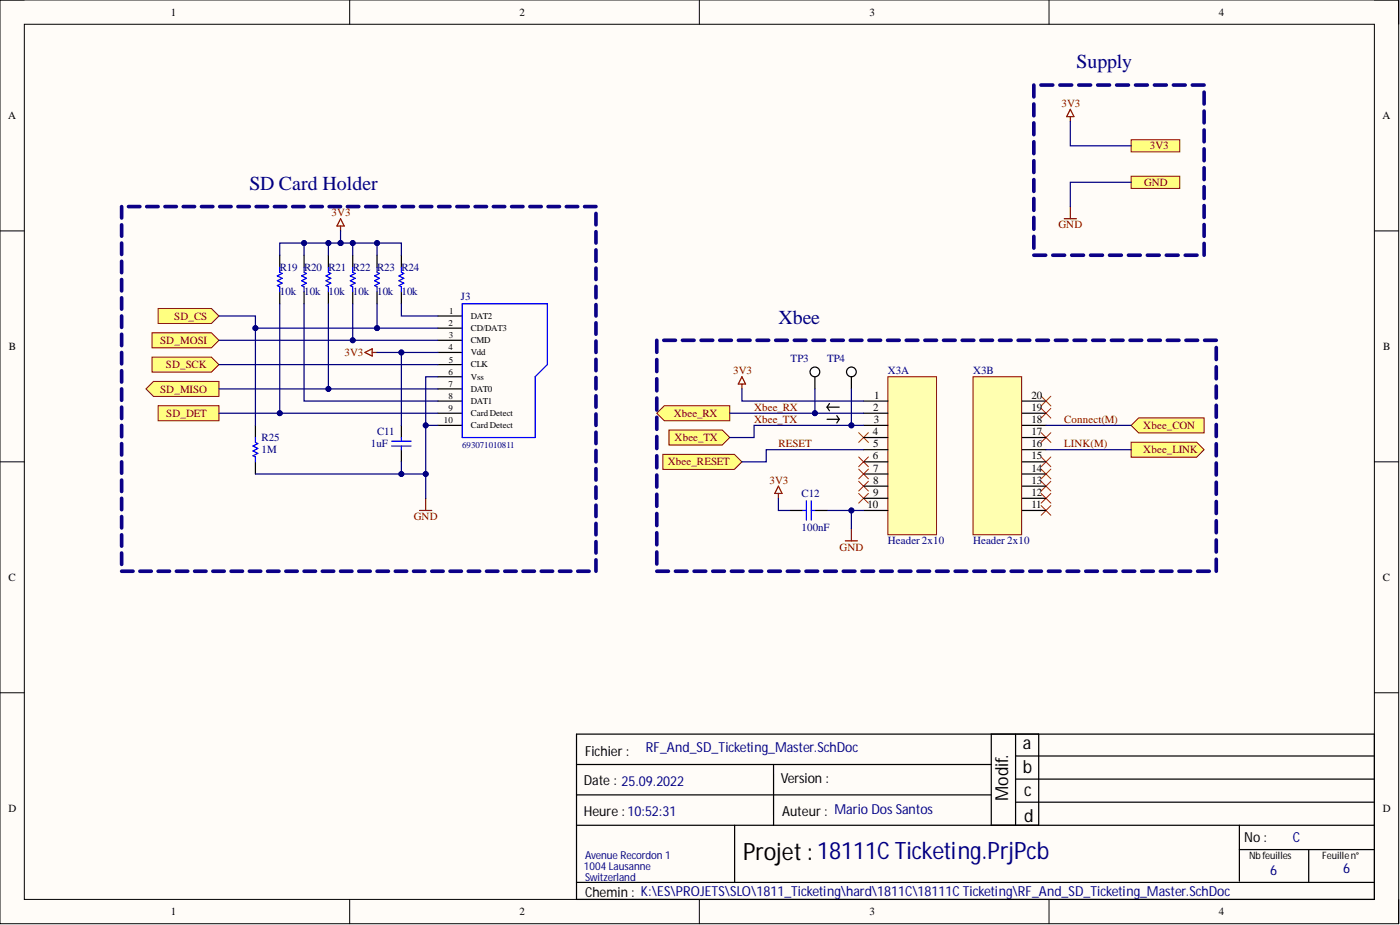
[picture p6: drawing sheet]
<svg xmlns="http://www.w3.org/2000/svg" width="292mm" height="193mm" viewBox="0 0 292 193" stroke-linecap="round" stroke-linejoin="round" font-family="sans-serif">
<path d="M0 0h291.8v192.7h-291.8z" fill-rule="evenodd" fill="#fffcf8"/>
<path d="M0 0h291.8v192.7h-291.8z" fill="none" stroke="#000" stroke-width=".21"/>
<path d="M5.1 5.1h281.7v182.5h-281.7z" fill-rule="evenodd" fill="#fffcf8"/>
<g fill="none" stroke="#000" stroke-width=".21">
<path d="M0 0h5.1M73 0v5.1M145.9 0v5.1M218.9 0v5.1M286.8 0h5v5.1M5.1 5.1h281.7v182.5h-281.7zM0 48.2h5.1M286.8 48.2h5M0 96.3h5.1M286.8 96.3h5M0 144.5h5.1M286.8 144.5h5"/>
<path d="M73 187.6v5.1M145.9 187.6v5.1M218.9 187.6v5.1M291.8 187.6v5.1"/>
</g>
<g fill="none" stroke="#000" stroke-width=".25">
<path d="M120.3 153.1h166.5v34.5h-166.5zM120.3 159.5h86.5M161.4 159.5v12.7M206.8 153.1v19.1M211.9 153.1v19.1M211.9 157.7h74.9M216.7 153.1v19.1M120.3 172.2h166.5M120.3 165.8h86.5M153.3 172.2v11.9M211.9 162.5h74.9M211.9 167.3h74.9"/>
<path d="M258.6 172.2v11.6M258.6 177.2h28.2M273.1 177.2v6.9M120.3 184.1h166.5"/>
</g>
<path d="M33 64.4h11.1l1.6 1.5-1.6 1.6h-11.1z" fill-rule="evenodd" fill="#ffff80"/>
<path d="M33 64.4h11.1l1.6 1.5-1.6 1.6h-11.1z" fill="none" stroke="#800000" stroke-width=".21"/>
<g fill="none" stroke="#000" stroke-width=".25">
<path d="M58.4 53.2v2.6M63.4 53.2v2.6M68.5 53.2v2.6M78.7 53.2v2.6M83.7 53.2v2.6M58.4 60.8v2.6M63.4 60.8v2.6M68.5 60.8v2.6M78.7 60.8v2.6M83.7 60.8v2.6M91.4 68.5h5M91.4 65.9h5"/>
<path d="M91.4 71h5M91.4 73.5h5M91.4 76.1h5M91.4 78.6h5M53.3 88.7v2.6M53.3 96.3v2.6M91.4 81.1h5M91.4 83.7h5M91.4 86.2h5M91.4 88.7h5"/>
</g>
<path d="M58.4 55.8v1l.5 .2-1 .6 1 .5-1 .5 1 .5-1 .5 .5 .2v1M63.4 55.8v1l.5 .2-1 .6 1 .5-1 .5 1 .5-1 .5 .5 .2v1M68.5 55.8v1l.5 .2-1 .6 1 .5-1 .5 1 .5-1 .5 .5 .2v1M78.7 55.8v1l.5 .2-1 .6 1 .5-1 .5 1 .5-1 .5 .5 .2v1M83.7 55.8v1l.6 .2-1.1 .6 1.1 .5-1.1 .5 1.1 .5-1.1 .5 .5 .2v1M96.4 63.4h17.8v12.7l-2.5 2.5v12.7h-15.3zM53.3 91.3v1l.5 .2-1 .6 1 .5-1 .5 1 .5-1 .5 .5 .2v1" fill="none" stroke="#00f" stroke-width=".25"/>
<g fill="none" stroke="#0c0087" stroke-width=".76">
<path d="M215.7 17.7v2.5M217.2 17.7h2.5M221.1 17.7h2.5M225.1 17.7h2.4M229 17.7h2.5M233 17.7h2.4M236.9 17.7h2.5M240.9 17.7h2.4M244.8 17.7h2.5M248.8 17.7h2.4M251.2 19.2v2.5M215.7 21.7v2.5"/>
<path d="M215.7 25.6v2.5M215.7 29.6v2.4M215.7 33.5v2.5M215.7 37.5v2.4M251.2 23.2v2.4M251.2 27.1v2.5M251.2 31.1v2.4M251.2 35v2.5M251.2 38.9v2.5M25.4 43.1v2.4M25.4 46.9v2.4M25.4 50.7v2.4"/>
<path d="M25.4 54.5v2.4M25.4 58.3v2.4M26.8 43.1h2.4M30.6 43.1h2.4M34.4 43.1h2.4M38.2 43.1h2.4M42 43.1h2.4M45.8 43.1h2.4M49.6 43.1h2.4M53.4 43.1h2.4M57.3 43.1h2.3M61.1 43.1h2.3"/>
<path d="M64.9 43.1h2.3M68.7 43.1h2.4M72.5 43.1h2.4M76.3 43.1h2.4M80.1 43.1h2.4M83.9 43.1h2.4M87.7 43.1h2.4M91.5 43.1h2.4M95.3 43.1h2.4M99.1 43.1h2.4M102.9 43.1h2.4M106.7 43.1h2.4"/>
<path d="M110.5 43.1h2.4M114.4 43.1h2.3M118.2 43.1h2.3M122 43.1h2.3M124.3 44.5v2.4M124.3 48.3v2.4M124.3 52.1v2.4M124.3 55.9v2.4M124.3 59.7v2.4M215.7 41.4v2.5M215.7 45.4v2.4M215.7 49.3v2.5"/>
<path d="M215.7 53.2h2.5M219.7 53.2h2.4M223.6 53.2h2.5M227.5 53.2h2.5M231.5 53.2h2.5M235.4 53.2h2.5M239.4 53.2h2.5M243.3 53.2h2.5M247.3 53.2h2.4M251.2 42.9v2.5M251.2 46.8v2.5M251.2 50.8v2.4"/>
<path d="M25.4 62.1v2.4M25.4 65.9v2.4M25.4 69.7v2.4M25.4 73.5v2.4M25.4 77.3v2.4M124.3 63.5v2.4M124.3 67.3v2.4M124.3 71.1v2.4M124.3 75v2.3M124.3 78.8v2.3M137 71v2.5M137 75v2.5"/>
<path d="M137 79v2.5M138.5 71h2.4M142.4 71h2.4M146.3 71h2.4M150.2 71h2.4M154.1 71h2.4M157.9 71h2.5M161.8 71h2.5M165.7 71h2.5M169.6 71h2.5M173.5 71h2.4M177.4 71h2.4"/>
<path d="M181.3 71h2.4M185.2 71h2.4M189.1 71h2.4M193 71h2.4M196.9 71h2.4M200.7 71h2.5M204.6 71h2.5M208.5 71h2.5M212.4 71h2.5M216.3 71h2.4M220.2 71h2.4M224.1 71h2.4"/>
<path d="M228 71h2.4M231.9 71h2.4M235.8 71h2.4M239.7 71h2.4M243.6 71h2.4M247.4 71h2.5M251.3 71h2.5M253.8 72.5v2.5M253.8 76.5v2.5M25.4 81.1v2.4M25.4 84.9v2.4M25.4 88.7v2.4"/>
<path d="M25.4 92.5v2.4M25.4 96.3v2.4M124.3 82.6v2.3M124.3 86.4v2.3M124.3 90.2v2.3M124.3 94v2.3M124.3 97.8v2.4M137 83v2.5M137 87.1v2.5M137 91.1v2.5M137 95.1v2.5M137 99.1v2.5"/>
<path d="M253.8 80.5v2.5M253.8 84.5v2.6M253.8 88.6v2.5M253.8 92.6v2.5M253.8 96.6v2.5M25.4 100.2v2.3M25.4 104v2.3M25.4 107.8v2.3M25.4 111.6v2.3M25.4 115.4v2.3M25.4 119.2h2.4M29.2 119.2h2.4"/>
<path d="M33 119.2h2.4M36.8 119.2h2.4M40.6 119.2h2.4M44.4 119.2h2.4M48.2 119.2h2.4M52 119.2h2.4M55.8 119.2h2.4M59.6 119.2h2.4M63.4 119.2h2.4M67.2 119.2h2.4M71.1 119.2h2.3M74.9 119.2h2.3"/>
<path d="M78.7 119.2h2.3M82.5 119.2h2.4M86.3 119.2h2.4M90.1 119.2h2.4M93.9 119.2h2.4M97.7 119.2h2.4M101.5 119.2h2.4M105.3 119.2h2.4M109.1 119.2h2.4M112.9 119.2h2.4M116.7 119.2h2.4M120.5 119.2h2.4"/>
<path d="M124.3 101.6v2.4M124.3 105.4v2.4M124.3 109.2v2.4M124.3 113v2.4M124.3 116.8v2.4M137 119.2h2.5M137 103.1v2.5M137 107.1v2.5M137 111.1v2.5M137 115.2v2.5M140.9 119.2h2.5M144.8 119.2h2.4"/>
<path d="M148.7 119.2h2.4M152.6 119.2h2.4M156.5 119.2h2.4M160.4 119.2h2.4M164.3 119.2h2.4M168.2 119.2h2.4M172.1 119.2h2.4M175.9 119.2h2.5M179.8 119.2h2.5M183.7 119.2h2.5M187.6 119.2h2.4M191.5 119.2h2.4"/>
<path d="M195.4 119.2h2.4M199.3 119.2h2.4M203.2 119.2h2.4M207.1 119.2h2.4M211 119.2h2.4M214.9 119.2h2.4M218.7 119.2h2.5M222.6 119.2h2.5M226.5 119.2h2.5M230.4 119.2h2.5M234.3 119.2h2.4M238.2 119.2h2.4"/>
<path d="M242.1 119.2h2.4M246 119.2h2.4M249.9 119.2h2.4M253.8 100.6v2.5M253.8 104.6v2.5M253.8 108.6v2.5M253.8 112.7v2.5M253.8 116.7v2.5"/>
</g>
<g fill="none" stroke="#f00" stroke-width=".21">
<path d="M179.2 90.3l2 2M179.2 95.3l2 2.1M179.2 97.9l2 2M181.2 90.3l-2 2M181.2 95.3l-2 2.1M181.2 97.9l-2 2M217.2 95.3l2.1 2.1M217.2 97.9l2.1 2M217.2 90.3l2.1 2M217.2 85.2l2.1 2M217.2 82.7l2.1 2M219.3 95.3l-2.1 2.1"/>
<path d="M219.3 97.9l-2.1 2M219.3 90.3l-2.1 2M219.3 85.2l-2.1 2M219.3 82.7l-2.1 2M179.2 100.4l2 2M179.2 102.9l2 2.1M181.2 100.4l-2 2M181.2 102.9l-2 2.1M217.2 105.5l2.1 2M217.2 100.4l2.1 2M217.2 102.9l2.1 2.1M219.3 105.5l-2.1 2"/>
<path d="M219.3 100.4l-2.1 2M219.3 102.9l-2.1 2.1"/>
</g>
<path d="M33 84.6h12.7v3.2h-12.7z" fill-rule="evenodd" fill="#ffff80"/>
<path d="M33 84.6h12.7v3.2h-12.7z" fill="none" stroke="#800000" stroke-width=".21"/>
<g fill="none" stroke="#800000" stroke-width=".25">
<path d="M223.3 24.3v1M223.3 22.8l.8 1.5h-1.5zM71.1 45.6l.7 1.6h-1.5zM71.1 47.2v1M222 45.6h2.6M223.3 43.1v2.5M76.1 73.5l1.6-.7v1.5zM77.7 73.5h1M154.8 78.6l.8 1.5h-1.6zM154.8 80.1v1M87.5 106.5h2.6M88.8 104v2.5"/>
<path d="M176.4 112.8h2.5M177.6 110.3v2.5"/>
</g>
<path d="M73.6 53.2v2.6M73.6 60.8v2.6" fill="none" stroke="#000" stroke-width=".25"/>
<path d="M73.6 55.8v1l.5 .2-1 .6 1 .5-1 .5 1 .5-1 .5 .5 .2v1" fill="none" stroke="#00f" stroke-width=".25"/>
<circle cx="170" cy="77.6" r="1.02" fill="#fff"/>
<g fill="none" stroke="#000" stroke-width=".25">
<path d="M170 78.6v2.5"/>
<circle cx="170" cy="77.6" r="1.02"/>
</g>
<circle cx="177.6" cy="77.6" r="1.01" fill="#fff"/>
<g fill="none" stroke="#000" stroke-width=".25">
<path d="M177.6 78.6v2.5M83.7 88.7v2.6M83.7 93.8v2.5"/>
<circle cx="177.6" cy="77.6" r="1.01"/>
</g>
<path d="M81.7 92h4.1M81.7 93.1h4.1M83.7 91.3v.7M83.7 93.1v.7" fill="none" stroke="#00f" stroke-width=".25"/>
<path d="M185.2 78.6h10.2v33h-10.2z" fill-rule="evenodd" fill="#ffffb0"/>
<path d="M185.2 78.6h10.2v33h-10.2z" fill="none" stroke="#800000" stroke-width=".21"/>
<g fill="none" stroke="#000" stroke-width=".25">
<path d="M180.2 83.7h5M180.2 86.2h5M180.2 88.7h5M180.2 91.3h5M180.2 93.8h5M180.2 96.3h5M180.2 98.9h5M213.2 83.7h5M213.2 86.2h5M213.2 88.7h5M213.2 91.3h5M213.2 93.8h5"/>
<path d="M213.2 96.3h5M213.2 98.9h5M180.2 101.4h5M180.2 104h5M180.2 106.5h5M213.2 101.4h5M213.2 104h5M213.2 106.5h5"/>
</g>
<path d="M203 78.6h10.2v33h-10.2z" fill-rule="evenodd" fill="#ffffb0"/>
<path d="M203 78.6h10.2v33h-10.2z" fill="none" stroke="#800000" stroke-width=".21"/>
<path d="M172.6 84.9h2.5M172.6 84.9l.5 .8M172.6 87.5h2.5M173.1 84.2l-.5 .7M174.6 86.7l.5 .8M175.1 87.5l-.5 .7" fill="none" stroke="#000" stroke-width=".25"/>
<path d="M162.4 101.4l.8 1.5h-1.6zM162.4 102.9v1.1" fill="none" stroke="#800000" stroke-width=".25"/>
<path d="M30.5 81.1l1.5-1.5h13.7v3.1h-13.7z" fill-rule="evenodd" fill="#ffff80"/>
<path d="M30.5 81.1l1.5-1.5h13.7v3.1h-13.7z" fill="none" stroke="#800000" stroke-width=".21"/>
<path d="M31.7 69.4h12.4l1.6 1.6-1.6 1.6h-12.4z" fill-rule="evenodd" fill="#ffff80"/>
<path d="M31.7 69.4h12.4l1.6 1.6-1.6 1.6h-12.4z" fill="none" stroke="#800000" stroke-width=".21"/>
<path d="M31.7 74.5h12.4l1.6 1.6-1.6 1.5h-12.4z" fill-rule="evenodd" fill="#ffff80"/>
<path d="M31.7 74.5h12.4l1.6 1.6-1.6 1.5h-12.4z" fill="none" stroke="#800000" stroke-width=".21"/>
<path d="M138.3 94.8h14.9l1.6 1.5-1.6 1.6h-14.9z" fill-rule="evenodd" fill="#ffff80"/>
<path d="M138.3 94.8h14.9l1.6 1.5-1.6 1.6h-14.9z" fill="none" stroke="#800000" stroke-width=".21"/>
<path d="M137 86.2l1.6-1.6h13.7v3.2h-13.7z" fill-rule="evenodd" fill="#ffff80"/>
<path d="M137 86.2l1.6-1.6h13.7v3.2h-13.7z" fill="none" stroke="#800000" stroke-width=".21"/>
<path d="M139.6 89.7h11.1l1.6 1.6-1.6 1.5h-11.1z" fill-rule="evenodd" fill="#ffff80"/>
<path d="M139.6 89.7h11.1l1.6 1.6-1.6 1.5h-11.1z" fill="none" stroke="#800000" stroke-width=".21"/>
<path d="M236 92.2h13.7l1.5 1.6-1.5 1.6h-13.7z" fill-rule="evenodd" fill="#ffff80"/>
<path d="M236 92.2h13.7l1.5 1.6-1.5 1.6h-13.7z" fill="none" stroke="#800000" stroke-width=".21"/>
<path d="M236 88.7l1.6-1.5h13.6v3.1h-13.6z" fill-rule="evenodd" fill="#ffff80"/>
<path d="M236 88.7l1.6-1.5h13.6v3.1h-13.6z" fill="none" stroke="#800000" stroke-width=".21"/>
<path d="M236 36.8h10.2v2.5h-10.2z" fill-rule="evenodd" fill="#ffff80"/>
<path d="M236 36.8h10.2v2.5h-10.2z" fill="none" stroke="#800000" stroke-width=".21"/>
<path d="M236 29.2h10.2v2.5h-10.2z" fill-rule="evenodd" fill="#ffff80"/>
<path d="M236 29.2h10.2v2.5h-10.2z" fill="none" stroke="#800000" stroke-width=".21"/>
<path d="M45.7 76.1h45.7M63.4 63.4v20.3h28M83.7 63.4v2.5h7.7M154.8 81.1v2.6h25.4M180.2 106.5h-2.6v3.8" fill="none" stroke="#000080" stroke-width=".25"/>
<circle cx="177.6" cy="106.5" r=".51" fill="#000080"/>
<circle cx="177.6" cy="106.5" r=".51" fill="none" stroke="#000080" stroke-width=".21"/>
<path d="M223.3 25.3v5.1h12.7M236 38h-12.7v5.1M71.1 48.2v2.5M180.2 93.8h-20.3v2.5h-5.1M218.2 93.8h17.8M218.2 88.7h17.8" fill="none" stroke="#000080" stroke-width=".25"/>
<circle cx="71.1" cy="50.7" r=".51" fill="#000080"/>
<circle cx="71.1" cy="50.7" r=".51" fill="none" stroke="#000080" stroke-width=".21"/>
<path d="M91.4 78.6h-2.6v10.1" fill="none" stroke="#000080" stroke-width=".25"/>
<circle cx="88.8" cy="88.7" r=".51" fill="#000080"/>
<circle cx="88.8" cy="88.7" r=".51" fill="none" stroke="#000080" stroke-width=".21"/>
<path d="M78.7 63.4v5.1" fill="none" stroke="#000080" stroke-width=".25"/>
<circle cx="78.7" cy="68.5" r=".51" fill="#000080"/>
<circle cx="78.7" cy="68.5" r=".51" fill="none" stroke="#000080" stroke-width=".21"/>
<path d="M78.7 50.7v2.5" fill="none" stroke="#000080" stroke-width=".25"/>
<circle cx="78.7" cy="50.7" r=".51" fill="#000080"/>
<circle cx="78.7" cy="50.7" r=".51" fill="none" stroke="#000080" stroke-width=".21"/>
<path d="M63.4 50.7v2.5" fill="none" stroke="#000080" stroke-width=".25"/>
<circle cx="63.4" cy="50.7" r=".51" fill="#000080"/>
<circle cx="63.4" cy="50.7" r=".51" fill="none" stroke="#000080" stroke-width=".21"/>
<path d="M73.6 63.4v7.6" fill="none" stroke="#000080" stroke-width=".25"/>
<circle cx="73.6" cy="71" r=".51" fill="#000080"/>
<circle cx="73.6" cy="71" r=".51" fill="none" stroke="#000080" stroke-width=".21"/>
<path d="M73.6 50.7v2.5" fill="none" stroke="#000080" stroke-width=".25"/>
<circle cx="73.6" cy="50.7" r=".51" fill="#000080"/>
<circle cx="73.6" cy="50.7" r=".51" fill="none" stroke="#000080" stroke-width=".21"/>
<path d="M71.1 50.7h12.6v2.5" fill="none" stroke="#000080" stroke-width=".25"/>
<circle cx="71.1" cy="50.7" r=".51" fill="#000080"/>
<circle cx="71.1" cy="50.7" r=".51" fill="none" stroke="#000080" stroke-width=".21"/>
<circle cx="73.6" cy="50.7" r=".51" fill="#000080"/>
<circle cx="73.6" cy="50.7" r=".51" fill="none" stroke="#000080" stroke-width=".21"/>
<circle cx="78.7" cy="50.7" r=".51" fill="#000080"/>
<circle cx="78.7" cy="50.7" r=".51" fill="none" stroke="#000080" stroke-width=".21"/>
<path d="M68.5 63.4v17.7" fill="none" stroke="#000080" stroke-width=".25"/>
<circle cx="68.5" cy="81.1" r=".51" fill="#000080"/>
<circle cx="68.5" cy="81.1" r=".51" fill="none" stroke="#000080" stroke-width=".21"/>
<path d="M68.5 50.7v2.5" fill="none" stroke="#000080" stroke-width=".25"/>
<circle cx="68.5" cy="50.7" r=".51" fill="#000080"/>
<circle cx="68.5" cy="50.7" r=".51" fill="none" stroke="#000080" stroke-width=".21"/>
<path d="M45.7 81.1h45.7" fill="none" stroke="#000080" stroke-width=".25"/>
<circle cx="68.5" cy="81.1" r=".51" fill="#000080"/>
<circle cx="68.5" cy="81.1" r=".51" fill="none" stroke="#000080" stroke-width=".21"/>
<path d="M45.7 71h45.7" fill="none" stroke="#000080" stroke-width=".25"/>
<circle cx="73.6" cy="71" r=".51" fill="#000080"/>
<circle cx="73.6" cy="71" r=".51" fill="none" stroke="#000080" stroke-width=".21"/>
<path d="M88.8 98.9v5.1" fill="none" stroke="#000080" stroke-width=".25"/>
<circle cx="88.8" cy="98.9" r=".51" fill="#000080"/>
<circle cx="88.8" cy="98.9" r=".51" fill="none" stroke="#000080" stroke-width=".21"/>
<path d="M91.4 88.7h-2.6v10.2h-35.5" fill="none" stroke="#000080" stroke-width=".25"/>
<circle cx="83.7" cy="98.9" r=".51" fill="#000080"/>
<circle cx="83.7" cy="98.9" r=".51" fill="none" stroke="#000080" stroke-width=".21"/>
<circle cx="88.8" cy="98.9" r=".51" fill="#000080"/>
<circle cx="88.8" cy="98.9" r=".51" fill="none" stroke="#000080" stroke-width=".21"/>
<circle cx="88.8" cy="88.7" r=".51" fill="#000080"/>
<circle cx="88.8" cy="88.7" r=".51" fill="none" stroke="#000080" stroke-width=".21"/>
<path d="M83.7 96.3v2.6" fill="none" stroke="#000080" stroke-width=".25"/>
<circle cx="83.7" cy="98.9" r=".51" fill="#000080"/>
<circle cx="83.7" cy="98.9" r=".51" fill="none" stroke="#000080" stroke-width=".21"/>
<path d="M83.7 73.5v15.2" fill="none" stroke="#000080" stroke-width=".25"/>
<circle cx="83.7" cy="73.5" r=".51" fill="#000080"/>
<circle cx="83.7" cy="73.5" r=".51" fill="none" stroke="#000080" stroke-width=".21"/>
<path d="M45.7 86.2h45.7" fill="none" stroke="#000080" stroke-width=".25"/>
<circle cx="58.4" cy="86.2" r=".51" fill="#000080"/>
<circle cx="58.4" cy="86.2" r=".51" fill="none" stroke="#000080" stroke-width=".21"/>
<path d="M71.1 50.7h-12.7v2.5" fill="none" stroke="#000080" stroke-width=".25"/>
<circle cx="63.4" cy="50.7" r=".51" fill="#000080"/>
<circle cx="63.4" cy="50.7" r=".51" fill="none" stroke="#000080" stroke-width=".21"/>
<circle cx="68.5" cy="50.7" r=".51" fill="#000080"/>
<circle cx="68.5" cy="50.7" r=".51" fill="none" stroke="#000080" stroke-width=".21"/>
<circle cx="71.1" cy="50.7" r=".51" fill="#000080"/>
<circle cx="71.1" cy="50.7" r=".51" fill="none" stroke="#000080" stroke-width=".21"/>
<path d="M78.7 73.5h12.7" fill="none" stroke="#000080" stroke-width=".25"/>
<circle cx="83.7" cy="73.5" r=".51" fill="#000080"/>
<circle cx="83.7" cy="73.5" r=".51" fill="none" stroke="#000080" stroke-width=".21"/>
<path d="M58.4 63.4v22.8" fill="none" stroke="#000080" stroke-width=".25"/>
<circle cx="58.4" cy="86.2" r=".51" fill="#000080"/>
<circle cx="58.4" cy="86.2" r=".51" fill="none" stroke="#000080" stroke-width=".21"/>
<path d="M53.3 68.5v20.2" fill="none" stroke="#000080" stroke-width=".25"/>
<circle cx="53.3" cy="68.5" r=".51" fill="#000080"/>
<circle cx="53.3" cy="68.5" r=".51" fill="none" stroke="#000080" stroke-width=".21"/>
<path d="M45.7 65.9h7.6v2.6h38.1" fill="none" stroke="#000080" stroke-width=".25"/>
<circle cx="53.3" cy="68.5" r=".51" fill="#000080"/>
<circle cx="53.3" cy="68.5" r=".51" fill="none" stroke="#000080" stroke-width=".21"/>
<circle cx="78.7" cy="68.5" r=".51" fill="#000080"/>
<circle cx="78.7" cy="68.5" r=".51" fill="none" stroke="#000080" stroke-width=".21"/>
<path d="M177.6 81.1v7.6" fill="none" stroke="#000080" stroke-width=".25"/>
<circle cx="177.6" cy="88.7" r=".51" fill="#000080"/>
<circle cx="177.6" cy="88.7" r=".51" fill="none" stroke="#000080" stroke-width=".21"/>
<path d="M170 81.1v5.1" fill="none" stroke="#000080" stroke-width=".25"/>
<circle cx="170" cy="86.2" r=".51" fill="#000080"/>
<circle cx="170" cy="86.2" r=".51" fill="none" stroke="#000080" stroke-width=".21"/>
<path d="M180.2 88.7h-22.9v2.6h-5" fill="none" stroke="#000080" stroke-width=".25"/>
<circle cx="177.6" cy="88.7" r=".51" fill="#000080"/>
<circle cx="177.6" cy="88.7" r=".51" fill="none" stroke="#000080" stroke-width=".21"/>
<path d="M152.3 86.2h27.9" fill="none" stroke="#000080" stroke-width=".25"/>
<circle cx="170" cy="86.2" r=".51" fill="#000080"/>
<circle cx="170" cy="86.2" r=".51" fill="none" stroke="#000080" stroke-width=".21"/>
<path d="M162.4 104v2.5h2.5M172.6 106.5h5" fill="none" stroke="#000080" stroke-width=".25"/>
<circle cx="177.6" cy="106.5" r=".51" fill="#000080"/>
<circle cx="177.6" cy="106.5" r=".51" fill="none" stroke="#000080" stroke-width=".21"/>
<path d="M164.9 106.5h2.6M170 106.5h2.6" fill="none" stroke="#000" stroke-width=".25"/>
<path d="M167.5 106.5h.7M168.2 104.5v4M169.3 104.5v4M169.3 106.5h.7" fill="none" stroke="#00f" stroke-width=".25"/>
<text font-size="5" x="155.1" y="179.4">Projet : 18111CTicketing.PrjPcb</text>
<g font-size="4.1" fill="#000080">
<text x="224.6" y="14.3">Supply</text>
<text x="52" y="39.6">SD Card Holder</text>
<text x="162.4" y="67.5">Xbee</text>
</g>
<g font-size="3.7">
<text x="213.4" y="156.2">a</text>
<text x="213.4" y="161.3">b</text>
<text x="210.4" y="167.1" transform="rotate(-90 210.4 167.1)">Modif.</text>
<text x="213.7" y="166.1">c</text>
<text x="213.7" y="171.4">d</text>
</g>
<g font-size="2.9">
<text x="122.1" y="157.7">Fichier :</text>
<text x="121.8" y="163.8">Date : 25.09.2022</text>
<text x="162.9" y="163.3">Version :</text>
<text x="121.8" y="170.1">Heure : 10:52:31</text>
<text x="163.2" y="170.1">Auteur : Mario Dos Santos</text>
<text x="259.6" y="175.7">No :</text>
<text x="122.1" y="187.1">Chemin : K:\ES\PROJETS\SLO\1811_Ticketing\hard\1811C\18111C Ticketing\RF_And_SD_Ticketing_Master.SchDoc</text>
</g>
<g font-size="2.9" fill="#000080">
<text x="134.7" y="157">RF_And_SD_Ticketing_Master.SchDoc</text>
<text x="269.8" y="175.7">C</text>
<text x="265" y="182.6">6</text>
<text x="280.2" y="182.1">6</text>
</g>
<g font-size="2.3">
<text x="35.6" y="3.3">1</text>
<text x="108.4" y="3.3">2</text>
<text x="181.4" y="3.3">3</text>
<text x="254.3" y="3.3">4</text>
<text x="1.7" y="24.8">A</text>
<text x="288.4" y="24.8">A</text>
<text x="1.9" y="73">B</text>
<text x="288.6" y="73">B</text>
<text x="182.4" y="83.2">1</text>
<text x="215.2" y="83.2">20</text>
<text x="182.2" y="85.7">2</text>
<text x="182.3" y="88.2">3</text>
<text x="215.2" y="88.2">18</text>
<text x="215.2" y="85.7">19</text>
<text x="182.1" y="90.8">4</text>
<text x="182.1" y="95.8">6</text>
<text x="182.2" y="93.3">5</text>
<text x="215.2" y="95.8">15</text>
<text x="215.2" y="93.3">16</text>
<text x="215.2" y="90.8">17</text>
<text x="182.2" y="98.4">7</text>
<text x="182.2" y="100.9">8</text>
<text x="215.2" y="100.9">13</text>
<text x="215.2" y="98.4">14</text>
<text x="181" y="106">10</text>
<text x="182.2" y="103.4">9</text>
<text x="215.2" y="106">11</text>
<text x="215.2" y="103.4">12</text>
<text x="1.8" y="121.2">C</text>
<text x="288.5" y="121.2">C</text>
<text x="1.8" y="169.4">D</text>
<text x="288.5" y="169.4">D</text>
<text x="35.6" y="190.9">1</text>
<text x="108.4" y="190.9">2</text>
<text x="181.4" y="190.9">3</text>
<text x="254.3" y="190.9">4</text>
</g>
<g font-size="2.3" fill="#800000">
<text x="221.5" y="22.3">3V3</text>
<text x="239.9" y="31.2">3V3</text>
<text x="238.7" y="38.8">GND</text>
<text x="69.2" y="45.1">3V3</text>
<text x="220.9" y="47.7">GND</text>
<text x="33.4" y="71.8">SD_MOSI</text>
<text x="36.4" y="66.7">SD_CS</text>
<text x="34.6" y="76.8">SD_SCK</text>
<text x="71.9" y="74.3">3V3</text>
<text x="33.4" y="81.9">SD_MISO</text>
<text x="152.9" y="78.1">3V3</text>
<text x="34.7" y="87">SD_DET</text>
<text x="140.6" y="87">Xbee_RX</text>
<text x="157.3" y="85.7">Xbee_RX</text>
<text x="157.3" y="88.2">Xbee_TX</text>
<text x="222" y="88.2">Connect(M)</text>
<text x="238.5" y="89.5">Xbee_CON</text>
<text x="140.8" y="92">Xbee_TX</text>
<text x="162.4" y="93.3">RESET</text>
<text x="222" y="93.3">LINK(M)</text>
<text x="238.5" y="94.6">Xbee_LINK</text>
<text x="139.3" y="97.1">Xbee_RESET</text>
<text x="160.5" y="100.9">3V3</text>
<text x="86.4" y="108.5">GND</text>
<text x="175.2" y="114.9">GND</text>
</g>
<g font-size="2.3" fill="#000080">
<text x="58.4" y="56.5">R19 R20 R21 R22 R23 R24</text>
<text x="58.4" y="61.6">10k</text>
<text x="63.4" y="61.6">10k</text>
<text x="68.5" y="61.6">10k</text>
<text x="73.6" y="61.6">10k</text>
<text x="78.7" y="61.6">10k</text>
<text x="83.7" y="61.6">10k</text>
<text x="96.2" y="62.6">J3</text>
<text x="164.9" y="75.6">TP3</text>
<text x="172.6" y="75.6">TP4</text>
<text x="185.2" y="78.1">X3A</text>
<text x="203" y="78.1">X3B</text>
<text x="54.6" y="92">R25</text>
<text x="54.6" y="94.6">1M</text>
<text x="77.4" y="93.3">1uF</text>
<text x="78.7" y="90.8">C11</text>
<text x="167.2" y="103.7">C12</text>
<text x="167.2" y="110.8">100nF</text>
<text x="185.2" y="113.6">Header 2x10</text>
<text x="203" y="113.6">Header 2x10</text>
<text x="122.1" y="179.2">Avenue Recordon 1</text>
<text x="121.8" y="181.5">1004 Lausanne</text>
<text x="122.1" y="183.7">Switzerland</text>
</g>
<g font-size="2.1">
<text x="260.6" y="179.2">Nb feuilles</text>
<text x="275.8" y="179.2">Feuillen°</text>
</g>
<g font-size="1.9">
<text x="93.7" y="65.5">1</text>
<text x="93.6" y="68">2</text>
<text x="93.6" y="70.6">3</text>
<text x="98.2" y="69">CD/DAT3</text>
<text x="98.2" y="66.5">DAT2</text>
<text x="98.2" y="71.6">CMD</text>
<text x="93.6" y="73.1">4</text>
<text x="93.6" y="75.6">5</text>
<text x="98.2" y="74.1">Vdd</text>
<text x="98.2" y="76.7">CLK</text>
<text x="93.6" y="78.2">6</text>
<text x="93.6" y="80.7">7</text>
<text x="93.6" y="83.2">8</text>
<text x="98.2" y="79.2">Vss</text>
<text x="98.2" y="81.7">DAT0</text>
<text x="92.6" y="88.3">10</text>
<text x="93.6" y="85.8">9</text>
<text x="98.2" y="84.3">DAT1</text>
<text x="98.2" y="86.8">Card Detect</text>
<text x="98.2" y="89.3">Card Detect</text>
</g>
<text font-size="1.9" fill="#000080" x="96.4" y="93.4">693071010811</text>
</svg>
